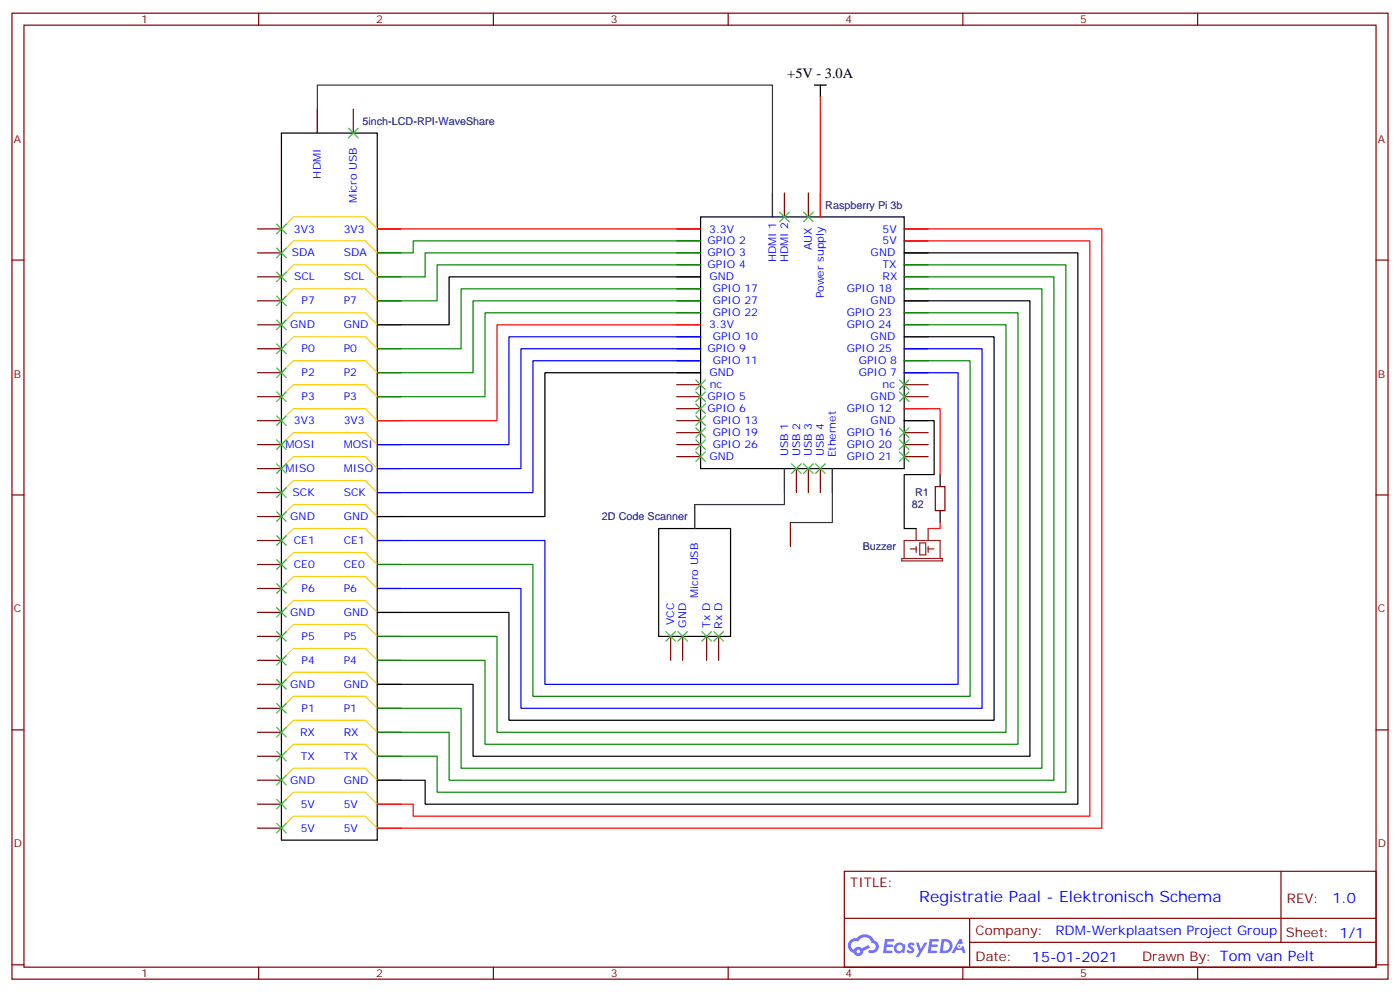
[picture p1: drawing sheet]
<svg xmlns="http://www.w3.org/2000/svg" width="412mm" height="292mm" viewBox="0 0 412 292" stroke-linecap="round" stroke-linejoin="round" font-family="sans-serif">
<g fill="none" stroke="#870000" stroke-width=".35">
<path d="M3.5 3.9h405.4v284.3h-405.4zM7.1 7.4h398.2v277.3h-398.2zM76.2 3.9v3.5M145.3 3.9v3.5M214.5 3.9v3.5M283.6 3.9v3.5M352.8 3.9v3.5M3.5 76.6h3.6M405.3 76.6h3.6M3.5 145.7h3.6M405.3 145.7h3.6M3.5 214.8h3.6"/>
<path d="M405.3 214.8h3.6M248.7 256.5h156.6v28.2h-156.6zM377.3 256.5v20.9M248.7 270.3h156.5M285.6 277.4h119.6M285.6 270.3v14.1M3.5 284h3.6M76.2 284.7v3.5M145.3 284.7v3.5M214.5 284.7v3.5M283.6 284.7v3.5M352.8 284.7v3.5"/>
<path d="M405.3 284h3.6"/>
</g>
<g fill="#5487ff">
<path d="M267.7 277.6a1.22 1.22 0 0 1 1.7 .3l-.4 .6a.47 .47 0 0 0-.3-.4 .47 .47 0 0 0-.5 .2l.1 .2a1.14 1.14 0 0 1 .8 1.8 1.14 1.14 0 0 1-1.9-.1l-.2-.1 .5-.6 .7 .4a.29 .29 0 0 0 .3-.2 .29 .29 0 0 0-.2-.3 1.04 1.04 0 0 1-.6-1.8z"/>
<path d="M260.7 276.4h2.4l.3 .2-.2 .5h-1.8l-.1 .9h1.5l.3 .4-.3 .3h-1.6l-.2 1.1 1.7 .1 .2 .3-.2 .3-2.6 .1z"/>
<path d="M273.8 276.4h2.4l.3 .2-.1 .5h-1.8l-.2 .9h1.6l.3 .4-.4 .3h-1.6l-.1 1.1 1.7 .1 .2 .3-.2 .3h-2.6z"/>
<path d="M282.6 276.4h.7l.3 1.3-.6 .3a.69 .69 0 0 0-1 .2 .69 .69 0 0 0 .4 1 .69 .69 0 0 0 .9-.6l.5-.3 .6 2.2h-.8l-.2-.8h-1.8l-.5 .8h-.8z"/>
<path d="M269.8 277.5h.8l.6 1.8 1.1-1.8h.9l-2.6 4.2h-.8l.9-1.6z"/>
<path d="M277.4 276.4l-.6 4.2h1.3a2.11 2.11 0 0 0 2.5-2.2 2.11 2.11 0 0 0-2.5-2zM278.1 277.1a1.39 1.39 0 0 1 1.7 1.5 1.39 1.39 0 0 1-1.8 1.2h-.3z"/>
<path d="M263.7 278a1.54 1.54 0 0 0-.1 2.2 1.54 1.54 0 0 0 2.2 .1l.6 .3 .3-2.3-.2-.3h-.4a1.49 1.49 0 0 0-2.4 0zM264 279a.94 .94 0 0 1 1.8 0 .94 .94 0 0 1-1.8 0z"/>
<path d="M250.4 276.8a2.18 2.18 0 0 0 1.1 3.7 1.44 1.44 0 0 0 1.6 .9 1.44 1.44 0 0 0 1.2-1.5l2-1-.5-.7-1.9 1a1.47 1.47 0 0 0-2.4 .4 1.39 1.39 0 0 1-.7-1.9 1.39 1.39 0 0 1 2-.5 2.12 2.12 0 0 1 2.2-1.3 2.12 2.12 0 0 1 1.9 1.7 1.14 1.14 0 0 1 1.1 1.4 1.14 1.14 0 0 1-1.7 .7 .43 .43 0 0 0-.5 .4 .43 .43 0 0 0 .4 .5 1.98 1.98 0 0 0 2.5-1.3 1.98 1.98 0 0 0-1.2-2.5 3.1 3.1 0 0 0-5.3-.7l-.9 .1zM252.3 280.1a.55 .55 0 0 1 1.1 0 .55 .55 0 0 1-1.1 0z"/>
<circle cx="282.6" cy="278.5" r=".26"/>
</g>
<g fill="none" stroke="#870000" stroke-width=".35">
<path d="M93.5 32.1v7.1M104.1 32.1v7.1M227.5 56.8v7.1M231.1 56.8v7.1M238.1 56.8v7.1M241.7 56.8v7.1M75.8 67.4h7.1M75.8 74.4h7.1M111.1 67.4h7.1M111.1 74.4h7.1M199.3 67.4h7.1M199.3 70.9h7.1"/>
<path d="M199.3 74.4h7.1M199.3 78h7.1M266.3 67.4h7.1M266.3 70.9h7.1M266.3 74.4h7.1M266.3 78h7.1M75.8 81.5h7.1M75.8 88.5h7.1M75.8 95.6h7.1M111.1 81.5h7.1M111.1 88.5h7.1M111.1 95.6h7.1"/>
<path d="M199.3 81.5h7.1M199.3 85h7.1M199.3 88.5h7.1M199.3 92.1h7.1M199.3 95.6h7.1M199.3 99.1h7.1M266.3 81.5h7.1M266.3 85h7.1M266.3 88.5h7.1M266.3 92.1h7.1M266.3 95.6h7.1M266.3 99.1h7.1"/>
<path d="M75.8 102.7h7.1M75.8 109.7h7.1M75.8 116.8h7.1M111.1 102.7h7.1M111.1 109.7h7.1M111.1 116.8h7.1M199.3 102.7h7.1M199.3 106.2h7.1M199.3 109.7h7.1M199.3 113.2h7.1M199.3 116.8h7.1M266.3 102.7h7.1"/>
<path d="M266.3 106.2h7.1M266.3 109.7h7.1M266.3 113.2h7.1M266.3 116.8h7.1M75.8 123.8h7.1M75.8 130.9h7.1M75.8 137.9h7.1M111.1 123.8h7.1M111.1 130.9h7.1M111.1 137.9h7.1M199.3 120.3h7.1M199.3 123.8h7.1"/>
<path d="M199.3 127.4h7.1M199.3 130.9h7.1M199.3 134.4h7.1M231.1 137.9v7.1M234.6 137.9v7.1M238.1 137.9v7.1M241.7 137.9v7.1M245.2 137.9v7.1M266.3 120.3h7.1M266.3 123.8h7.1M266.3 127.4h7.1M266.3 130.9h7.1"/>
<path d="M266.3 134.4h7.1M75.8 145h7.1M75.8 159.1h7.1M75.8 152h7.1M111.1 145h7.1M111.1 159.1h7.1M111.1 152h7.1M204.6 148.5v7.1M232.8 153.8v7.1M275.5 143.2h2.8v7.1h-2.8zM75.8 173.2h7.1M75.8 166.2h7.1"/>
<path d="M111.1 173.2h7.1M111.1 166.2h7.1M75.8 194.4h7.1M75.8 187.3h7.1M75.8 180.3h7.1M111.1 194.4h7.1M111.1 187.3h7.1M111.1 180.3h7.1M197.6 187.3v7.1M201.1 187.3v7.1M208.1 187.3v7.1M211.7 187.3v7.1"/>
<path d="M75.8 215.5h7.1M75.8 208.5h7.1M75.8 201.4h7.1M111.1 215.5h7.1M111.1 208.5h7.1M111.1 201.4h7.1M75.8 229.7h7.1M75.8 236.7h7.1M75.8 222.6h7.1M111.1 229.7h7.1M111.1 236.7h7.1M111.1 222.6h7.1"/>
<path d="M75.8 243.8h7.1M111.1 243.8h7.1"/>
</g>
<g fill="none" stroke="#000" stroke-width=".35">
<path d="M82.9 39.2h28.2v208.1h-28.2zM239.9 25h3.5M241.7 25v3.6M206.4 63.9h59.9v74h-59.9zM266.3 74.4h51.2v162.3h-192.3v-7h-14.1M206.4 81.5h-74.1v14.1h-21.2M266.3 88.5h37.1v134.1h-164.1v-21.2h-28.2M266.3 99.1h26.5v112.9h-142.9v-31.7h-38.8M206.4 109.7h-45.9v42.3h-49.4M266.3 123.8h8.9v15.9h-8.9v15.9h3.6M276.9 139.7v3.5M194 155.6h21.2v31.7h-21.2z"/>
<path d="M276.9 150.3v3.5"/>
</g>
<path d="M93.5 39.2v-14.2h134v38.9M231.1 137.9v10.6h-26.5v7.1M245.2 137.9v15.9h-12.4" fill="none" stroke="#333" stroke-width=".35"/>
<path d="M241.7 28.6v35.3M111.1 67.4h95.3M266.3 67.4h58.3v176.4h-213.5M266.3 70.9h54.7v169.3h-199.3v-3.5h-10.6M206.4 95.6h-60v28.2h-35.3M266.3 120.3h10.6v19.4M276.9 153.8v1.8h-3.5" fill="none" stroke="#f00" stroke-width=".35"/>
<g fill="none" stroke="#fc0" stroke-width=".35">
<path d="M82.9 67.4l3.5-3.5h21.2l3.5 3.5M82.9 74.4l3.5-3.5h21.2l3.5 3.5M82.9 81.5l3.5-3.5h21.2l3.5 3.5M82.9 88.5l3.5-3.5h21.2l3.5 3.5M82.9 95.6l3.5-3.5h21.2l3.5 3.5M82.9 102.7l3.5-3.6h21.2l3.5 3.6M82.9 109.7l3.5-3.5h21.2l3.5 3.5M82.9 116.8l3.5-3.6h21.2l3.5 3.6M82.9 123.8l3.5-3.5h21.2l3.5 3.5M82.9 130.9l3.5-3.5h21.2l3.5 3.5M82.9 137.9l3.5-3.5h21.2l3.5 3.5M82.9 145l3.5-3.5h21.2l3.5 3.5"/>
<path d="M82.9 152l3.5-3.5h21.2l3.5 3.5M82.9 159.1l3.5-3.5h21.2l3.5 3.5M82.9 166.2l3.5-3.6h21.2l3.5 3.6M82.9 173.2l3.5-3.5h21.2l3.5 3.5M82.9 180.3l3.5-3.6h21.2l3.5 3.6M82.9 187.3l3.5-3.5h21.2l3.5 3.5M82.9 194.4l3.5-3.5h21.2l3.5 3.5M82.9 201.4l3.5-3.5h21.2l3.5 3.5M82.9 208.5l3.5-3.5h21.2l3.5 3.5M82.9 215.5l3.5-3.5h21.2l3.5 3.5M82.9 222.6l3.5-3.5h21.2l3.5 3.5M82.9 229.7l3.5-3.6h21.2l3.5 3.6"/>
<path d="M82.9 236.7l3.5-3.5h21.2l3.5 3.5M82.9 243.8l3.5-3.6h21.2l3.5 3.6"/>
</g>
<path d="M206.4 70.9h-84.7v3.5h-10.6M206.4 74.4h-81.2v7.1h-14.1M206.4 78h-77.6v10.5h-17.7M266.3 78h47.7v155.2h-185.2v-10.6h-17.7M206.4 85h-70.6v17.7h-24.7M206.4 88.5h-67.1v21.2h-28.2M206.4 92.1h-63.5v24.7h-31.8M266.3 81.5h44.1v148.2h-178.1v-14.2h-21.2M266.3 85h40.6v141.1h-171.1v-17.6h-24.7M266.3 92.1h33.6v127h-157v-24.7h-31.8M266.3 95.6h30v119.9h-149.9v-28.2h-35.3M266.3 106.2h19.5v98.8h-128.8v-38.8h-45.9" fill="none" stroke="#008700" stroke-width=".35"/>
<path d="M206.4 99.1h-56.5v31.8h-38.8M206.4 102.7h-52.9v35.2h-42.4M206.4 106.2h-49.4v38.8h-45.9M266.3 102.7h23v105.8h-135.8v-35.3h-42.4M266.3 109.7h15.9v91.7h-121.7v-42.3h-49.4" fill="none" stroke="#00f" stroke-width=".35"/>
<g fill="none" stroke="#3c3" stroke-width=".35">
<path d="M102.7 37.7l2.8 2.9M105.5 37.7l-2.8 2.9M81.5 66l2.8 2.8M81.5 73l2.8 2.8M84.3 66l-2.8 2.8M84.3 73l-2.8 2.8M229.7 62.4l2.8 2.9M232.5 62.4l-2.8 2.9M236.7 62.4l2.8 2.9M239.5 62.4l-2.8 2.9M81.5 80.1l2.8 2.8M81.5 87.1l2.8 2.9"/>
<path d="M81.5 94.2l2.8 2.8M84.3 80.1l-2.8 2.8M84.3 87.1l-2.8 2.9M84.3 94.2l-2.8 2.8M81.5 101.2l2.8 2.9M81.5 108.3l2.8 2.8M81.5 115.4l2.8 2.8M84.3 101.2l-2.8 2.9M84.3 108.3l-2.8 2.8M84.3 115.4l-2.8 2.8M205 111.8l2.8 2.9M205 115.4l2.8 2.8"/>
<path d="M205 118.9l2.8 2.8M207.8 111.8l-2.8 2.9M207.8 115.4l-2.8 2.8M207.8 118.9l-2.8 2.8M264.9 111.8l2.9 2.9M264.9 115.4l2.9 2.8M267.8 111.8l-2.9 2.9M267.8 115.4l-2.9 2.8M81.5 122.4l2.8 2.8M81.5 129.5l2.8 2.8M81.5 136.5l2.8 2.8M84.3 122.4l-2.8 2.8"/>
<path d="M84.3 129.5l-2.8 2.8M84.3 136.5l-2.8 2.8M205 122.4l2.8 2.8M205 125.9l2.8 2.9M205 129.5l2.8 2.8M205 133l2.8 2.8M207.8 122.4l-2.8 2.8M207.8 125.9l-2.8 2.9M207.8 129.5l-2.8 2.8M207.8 133l-2.8 2.8M233.2 136.5l2.8 2.8M236 136.5l-2.8 2.8"/>
<path d="M236.7 136.5l2.8 2.8M239.5 136.5l-2.8 2.8M240.2 136.5l2.9 2.8M243.1 136.5l-2.9 2.8M264.9 125.9l2.9 2.9M264.9 129.5l2.9 2.8M264.9 133l2.9 2.8M267.8 125.9l-2.9 2.9M267.8 129.5l-2.9 2.8M267.8 133l-2.9 2.8M81.5 143.6l2.8 2.8M81.5 150.6l2.8 2.9"/>
<path d="M81.5 157.7l2.8 2.8M84.3 143.6l-2.8 2.8M84.3 150.6l-2.8 2.9M84.3 157.7l-2.8 2.8M81.5 164.7l2.8 2.9M81.5 171.8l2.8 2.8M81.5 178.9l2.8 2.8M84.3 164.7l-2.8 2.9M84.3 171.8l-2.8 2.8M84.3 178.9l-2.8 2.8M81.5 185.9l2.8 2.8M81.5 193l2.8 2.8"/>
<path d="M84.3 185.9l-2.8 2.8M84.3 193l-2.8 2.8M196.1 185.9l2.9 2.8M199 185.9l-2.9 2.8M199.7 185.9l2.8 2.8M202.5 185.9l-2.8 2.8M206.7 185.9l2.8 2.8M209.5 185.9l-2.8 2.8M210.3 185.9l2.8 2.8M213.1 185.9l-2.8 2.8M81.5 200l2.8 2.8M81.5 207.1l2.8 2.8"/>
<path d="M81.5 214.1l2.8 2.9M84.3 200l-2.8 2.8M84.3 207.1l-2.8 2.8M84.3 214.1l-2.8 2.9M81.5 221.2l2.8 2.8M81.5 228.2l2.8 2.9M81.5 235.3l2.8 2.8M84.3 235.3l-2.8 2.8M84.3 221.2l-2.8 2.8M84.3 228.2l-2.8 2.9M81.5 242.4l2.8 2.8M84.3 242.4l-2.8 2.8"/>
</g>
<path d="M269.9 155.6v3.5M270.9 159.8h1.8v3.5h-1.8zM273.4 155.6v3.5M265.6 164.4h12v.7h-12zM266.3 164.4v-5.3h10.6v5.3M268.1 161.6h1.8M269.9 160.9v1.7M273.4 161.6h1.8M273.4 160.9v1.7" fill="none" stroke="#8c2424" stroke-width=".35"/>
<text font-size="4.6" fill="#00f" x="270.8" y="265.5">Registratie Paal - Elektronisch Schema</text>
<text font-size="4.2" x="231.9" y="22.9">+5V - 3.0A</text>
<g font-size="4.2" fill="#00f">
<text x="392.5" y="265.7">1.0</text>
<text x="304" y="283.1">15-01-2021</text>
</g>
<g font-size="3.9" fill="#800">
<text x="250.5" y="261.1">TITLE:</text>
<text x="379.1" y="265.7">REV:</text>
<text x="287.4" y="275.3">Company:</text>
<text x="378.7" y="275.9">Sheet: 1/1</text>
<text x="287.4" y="282.9">Date:</text>
<text x="336.4" y="283">Drawn By: Tom van Pelt</text>
</g>
<text font-size="3.9" fill="#00f" x="310.9" y="275.3">RDM-Werkplaatsen Project Group</text>
<g font-size="3.2" fill="#800">
<text x="41.6" y="6.9">1</text>
<text x="110.8" y="6.9">2</text>
<text x="179.9" y="6.9">3</text>
<text x="249.1" y="6.9">4</text>
<text x="318.2" y="6.9">5</text>
<text x="4.1" y="42">A</text>
<text x="405.9" y="42">A</text>
<text x="4.1" y="111.1">B</text>
<text x="405.9" y="111.1">B</text>
<text x="4.1" y="180.3">C</text>
<text x="405.9" y="180.3">C</text>
<text x="4.1" y="249.4">D</text>
<text x="405.9" y="249.4">D</text>
<text x="41.6" y="287.7">1</text>
<text x="110.8" y="287.7">2</text>
<text x="179.9" y="287.7">3</text>
<text x="249.1" y="287.7">4</text>
<text x="318.2" y="287.7">5</text>
</g>
<g font-size="3.2" fill="#000080">
<text x="106.8" y="36.9">5inch-LCD-RPI-WaveShare</text>
<text x="243.1" y="61.5">Raspberry Pi 3b</text>
<text x="268.6" y="149.7">82</text>
<text x="269.5" y="146.1">R1</text>
<text x="177.3" y="153.2">2D Code Scanner</text>
<text x="254.1" y="162">Buzzer</text>
</g>
<g font-size="3.2" fill="#00f">
<text x="94.5" y="52.6" transform="rotate(-90 94.5 52.6)">HDMI</text>
<text x="105.1" y="59.6" transform="rotate(-90 105.1 59.6)">Micro USB</text>
<text x="86.6" y="68.4">3V3</text>
<text x="101.2" y="68.4">3V3</text>
<text x="208.4" y="72">GPIO 2</text>
<text x="208.9" y="68.4">3.3V</text>
<text x="260" y="68.4">5V</text>
<text x="260" y="72">5V</text>
<text x="86" y="75.5">SDA</text>
<text x="101.2" y="75.5">SDA</text>
<text x="208.4" y="75.5">GPIO 3</text>
<text x="228.6" y="77.3" transform="rotate(-90 228.6 77.3)">HDMI 1</text>
<text x="232.1" y="77.3" transform="rotate(-90 232.1 77.3)">HDMI 2</text>
<text x="239.2" y="73.7" transform="rotate(-90 239.2 73.7)">AUX</text>
<text x="256.5" y="75.5">GND</text>
<text x="86.6" y="82.5">SCL</text>
<text x="101.2" y="82.5">SCL</text>
<text x="208.4" y="79">GPIO 4</text>
<text x="209" y="82.5">GND</text>
<text x="260" y="79">TX</text>
<text x="260" y="82.5">RX</text>
<text x="88.9" y="89.6">P7</text>
<text x="101.2" y="89.6">P7</text>
<text x="210" y="86.1">GPIO 17</text>
<text x="210" y="89.6">GPIO 27</text>
<text x="242.7" y="87.8" transform="rotate(-90 242.7 87.8)">Power supply</text>
<text x="249.4" y="86.1">GPIO 18</text>
<text x="256.5" y="89.6">GND</text>
<text x="210" y="93.1">GPIO 22</text>
<text x="249.4" y="93.1">GPIO 23</text>
<text x="85.5" y="96.7">GND</text>
<text x="101.2" y="96.7">GND</text>
<text x="208.9" y="96.7">3.3V</text>
<text x="210" y="100.2">GPIO 10</text>
<text x="249.4" y="96.7">GPIO 24</text>
<text x="256.5" y="100.2">GND</text>
<text x="88.9" y="103.7">P0</text>
<text x="101.2" y="103.7">P0</text>
<text x="208.4" y="103.7">GPIO 9</text>
<text x="210" y="107.2">GPIO 11</text>
<text x="249.4" y="103.7">GPIO 25</text>
<text x="252.9" y="107.2">GPIO 8</text>
<text x="88.9" y="110.8">P2</text>
<text x="101.2" y="110.8">P2</text>
<text x="209" y="110.8">GND</text>
<text x="252.9" y="110.8">GPIO 7</text>
<text x="88.9" y="117.8">P3</text>
<text x="101.2" y="117.8">P3</text>
<text x="208.4" y="117.8">GPIO 5</text>
<text x="209.1" y="114.3">nc</text>
<text x="256.5" y="117.8">GND</text>
<text x="260" y="114.3">nc</text>
<text x="86.6" y="124.9">3V3</text>
<text x="101.2" y="124.9">3V3</text>
<text x="208.4" y="121.4">GPIO 6</text>
<text x="210" y="124.9">GPIO 13</text>
<text x="249.4" y="121.4">GPIO 12</text>
<text x="256.5" y="124.9">GND</text>
<text x="84.1" y="131.9">MOSI</text>
<text x="101.2" y="131.9">MOSI</text>
<text x="210" y="128.4">GPIO 19</text>
<text x="210" y="131.9">GPIO 26</text>
<text x="249.4" y="128.4">GPIO 16</text>
<text x="249.4" y="131.9">GPIO 20</text>
<text x="209" y="135.5">GND</text>
<text x="232.1" y="134.3" transform="rotate(-90 232.1 134.3)">USB 1</text>
<text x="235.7" y="134.3" transform="rotate(-90 235.7 134.3)">USB 2</text>
<text x="239.2" y="134.3" transform="rotate(-90 239.2 134.3)">USB 3</text>
<text x="242.7" y="134.3" transform="rotate(-90 242.7 134.3)">USB 4</text>
<text x="246.2" y="134.7" transform="rotate(-90 246.2 134.7)">Ethernet</text>
<text x="249.4" y="135.5">GPIO 21</text>
<text x="84.1" y="139">MISO</text>
<text x="101.2" y="139">MISO</text>
<text x="86.2" y="146">SCK</text>
<text x="101.2" y="146">SCK</text>
<text x="85.5" y="153.1">GND</text>
<text x="101.2" y="153.1">GND</text>
<text x="86.5" y="160.2">CE1</text>
<text x="101.2" y="160.2">CE1</text>
<text x="86.5" y="167.2">CE0</text>
<text x="101.2" y="167.2">CE0</text>
<text x="88.9" y="174.3">P6</text>
<text x="101.2" y="174.3">P6</text>
<text x="205.7" y="176" transform="rotate(-90 205.7 176)">Micro USB</text>
<text x="85.5" y="181.3">GND</text>
<text x="101.2" y="181.3">GND</text>
<text x="198.6" y="184" transform="rotate(-90 198.6 184)">VCC</text>
<text x="202.1" y="184.7" transform="rotate(-90 202.1 184.7)">GND</text>
<text x="209.2" y="184.8" transform="rotate(-90 209.2 184.8)">Tx D</text>
<text x="212.7" y="185.1" transform="rotate(-90 212.7 185.1)">Rx D</text>
<text x="88.9" y="188.4">P5</text>
<text x="101.2" y="188.4">P5</text>
<text x="88.9" y="195.4">P4</text>
<text x="101.2" y="195.4">P4</text>
<text x="85.5" y="202.5">GND</text>
<text x="101.2" y="202.5">GND</text>
<text x="88.9" y="209.6">P1</text>
<text x="101.2" y="209.6">P1</text>
<text x="88.4" y="216.6">RX</text>
<text x="101.2" y="216.6">RX</text>
<text x="88.6" y="223.7">TX</text>
<text x="101.2" y="223.7">TX</text>
<text x="85.5" y="230.7">GND</text>
<text x="101.2" y="230.7">GND</text>
<text x="88.6" y="237.8">5V</text>
<text x="101.2" y="237.8">5V</text>
<text x="88.6" y="244.8">5V</text>
<text x="101.2" y="244.8">5V</text>
</g>
</svg>
